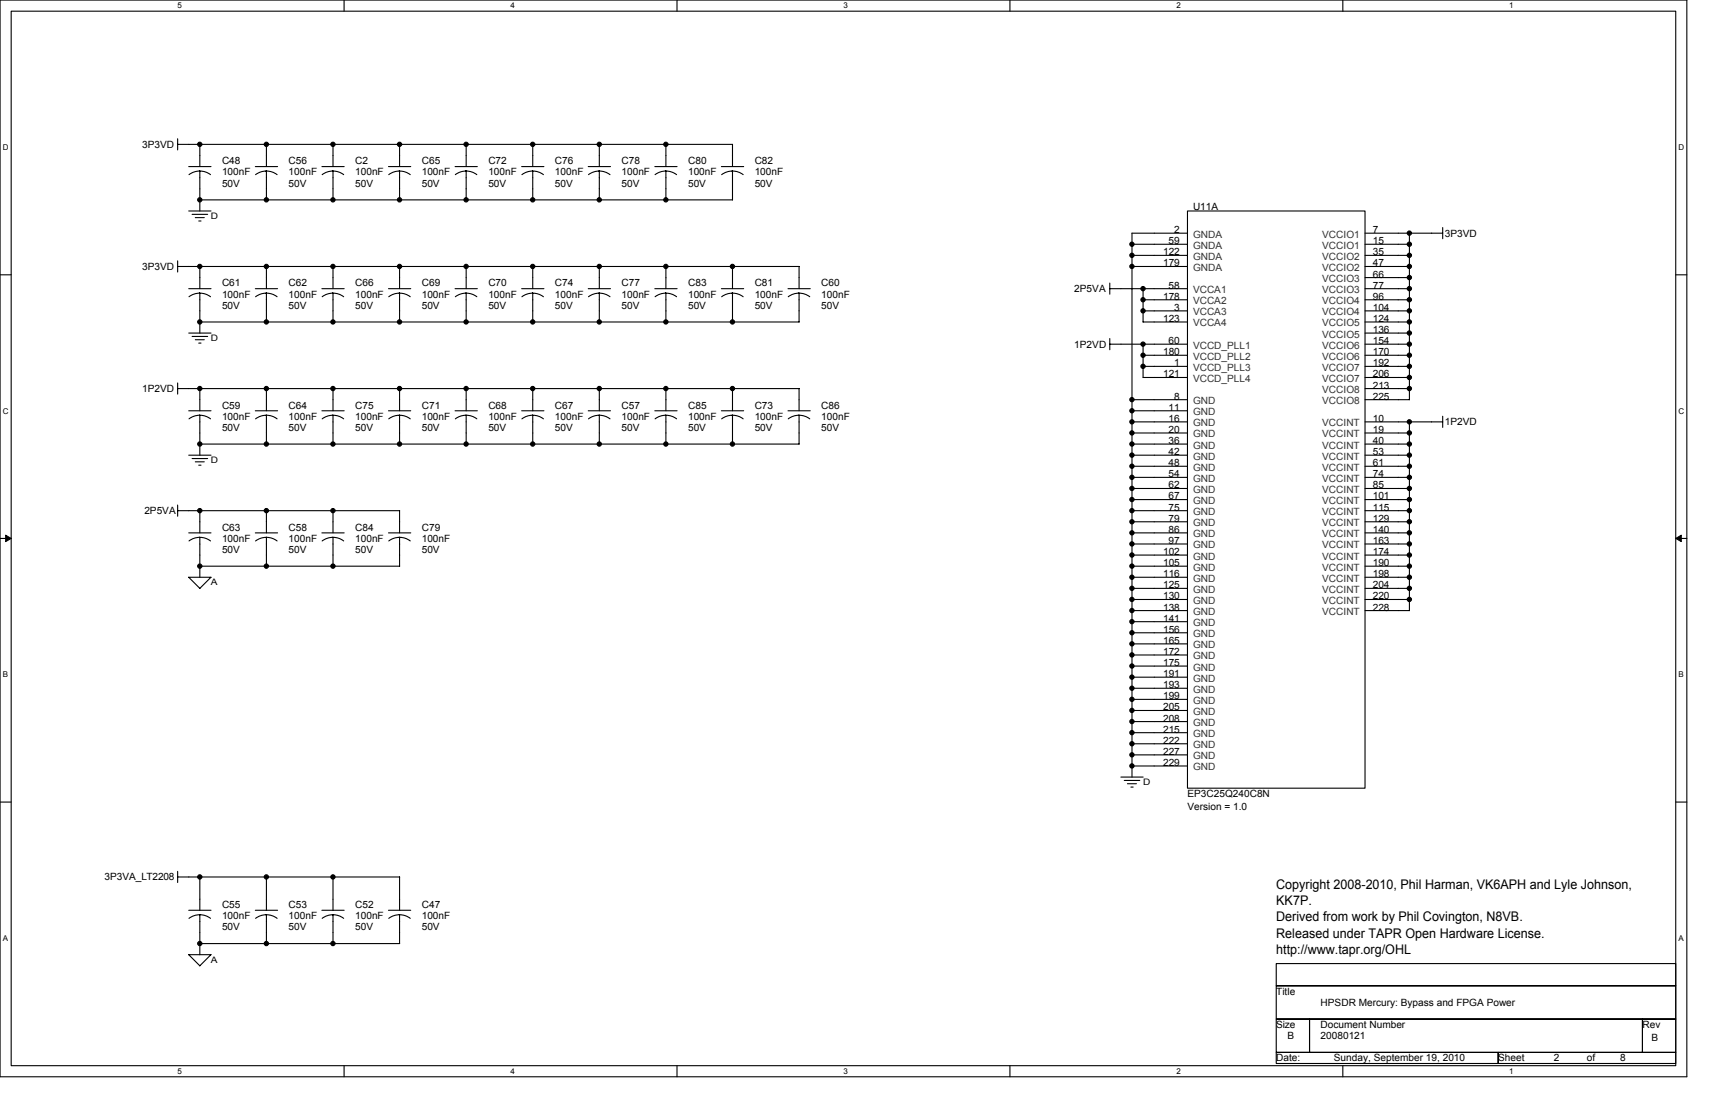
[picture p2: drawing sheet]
<svg xmlns="http://www.w3.org/2000/svg" width="432mm" height="279mm" viewBox="0 0 432 279" stroke-linecap="round" stroke-linejoin="round" font-family="sans-serif">
<path d="M0 0h424.7v271h-424.7zM2.8 2.8h419.1v265.4h-419.1z" fill="none" stroke="#000" stroke-width=".28"/>
<g fill="#fff">
<path d="M44.7 .3h1.1v2.2h-1.1z"/>
<path d="M44.7 268.5h1.1v2.3h-1.1z"/>
</g>
<path d="M86.6 0v2.8M86.6 268.2v2.8" fill="none" stroke="#000" stroke-width=".28"/>
<g fill="#fff">
<path d="M128.5 .3h1.2v2.2h-1.2z"/>
<path d="M128.5 268.5h1.2v2.3h-1.2z"/>
</g>
<path d="M170.5 0v2.8M170.5 268.2v2.8" fill="none" stroke="#000" stroke-width=".28"/>
<g fill="#fff">
<path d="M212.4 .3h1.1v2.2h-1.1z"/>
<path d="M212.4 268.5h1.1v2.3h-1.1z"/>
</g>
<path d="M254.3 0v2.8M254.3 268.2v2.8" fill="none" stroke="#000" stroke-width=".28"/>
<g fill="#fff">
<path d="M296.2 .3h1.1v2.2h-1.1z"/>
<path d="M296.2 268.5h1.1v2.3h-1.1z"/>
</g>
<path d="M338.1 0v2.8M338.1 268.2v2.8" fill="none" stroke="#000" stroke-width=".28"/>
<g fill="#fff">
<path d="M380 .3h1.1v2.2h-1.1z"/>
<path d="M380 268.5h1.1v2.3h-1.1z"/>
<path d="M.7 36h1.5v2.2h-1.5z"/>
<path d="M422.6 36h1.5v2.2h-1.5z"/>
<path d="M.7 102.3h1.5v2.3h-1.5z"/>
<path d="M422.6 102.3h1.5v2.3h-1.5z"/>
</g>
<path d="M0 69.2h2.8M421.9 69.2h2.8" fill="none" stroke="#000" stroke-width=".28"/>
<g fill="#fff">
<path d="M.7 168.7h1.4v2.2h-1.4z"/>
<path d="M422.6 168.7h1.3v2.2h-1.3z"/>
</g>
<path d="M0 135.5h2.8M421.9 135.5h2.8" fill="none" stroke="#000" stroke-width=".28"/>
<path d="M1.4 134.7l1.4 .8-1.4 .8zM421.9 135.5l1.4-.8v1.6z" fill="#000" stroke="#000" stroke-width=".25"/>
<g fill="#fff">
<path d="M.7 235.1h1.4v2.2h-1.4z"/>
<path d="M422.6 235.1h1.4v2.2h-1.4z"/>
</g>
<g fill="none" stroke="#000" stroke-width=".28">
<path d="M44.7 36.3h139.7v5.6M44.7 34.9v2.8M50.3 36.3v5.6M67.1 36.3v5.6M83.8 36.3v5.6M100.6 36.3v5.6M117.4 36.3v5.6M134.1 36.3v5.6M150.9 36.3v5.6M167.7 36.3v5.6M47.5 53.1h5.6M47.5 41.9h5.6"/>
<path d="M47.6 44l1.3-.7 1.4-.2 1.4 .2 1.3 .7M48.4 54h3.9M49.2 54.8h2.2M50 55.6h.6M50.3 43.1v10M64.3 41.9h5.6M64.3 44l1.3-.7 1.5-.2 1.4 .2 1.3 .7M67.1 43.1v7.2M81 41.9h5.7M81.1 44l1.3-.7 1.4-.2 1.5 .2 1.2 .7M83.8 43.1v7.2M97.8 41.9h5.6"/>
<path d="M97.9 44l1.3-.7 1.4-.2 1.4 .2 1.3 .7M100.6 43.1v7.2M114.6 41.9h5.6M114.6 44l1.3-.7 1.4-.2 1.5 .2 1.3 .7M117.4 43.1v7.2M131.3 41.9h5.6M131.4 44l1.3-.7 1.4-.2 1.5 .2 1.2 .7M134.1 43.1v7.2M148.1 41.9h5.6M148.2 44l1.2-.7 1.5-.2 1.4 .2 1.3 .7M150.9 43.1v7.2M164.9 41.9h5.6"/>
<path d="M164.9 44l1.3-.7 1.4-.2 1.5 .2 1.2 .7M167.7 43.1v7.2M181.6 41.9h5.6M181.7 44l1.3-.7 1.4-.2 1.4 .2 1.3 .7M184.4 43.1v7.2h-134.1M299 53.1h44.7v145.3h-44.7zM299 58.7h-14v136.9M343.7 58.7h19.5M354.9 58.7v41.9M363.2 57.3v2.8M44.7 65.7v2.8M44.7 67.1h156.5"/>
<path d="M47.5 72.7h5.6M47.6 74.7l1.3-.7 1.4-.2 1.4 .2 1.3 .7M50.3 67.1v5.6M50.3 73.8v10.1M64.3 72.7h5.6M64.3 74.7l1.3-.7 1.5-.2 1.4 .2 1.3 .7M67.1 67.1v5.6M67.1 73.8v7.2M81 72.7h5.7M81.1 74.7l1.3-.7 1.4-.2 1.5 .2 1.2 .7M83.8 67.1v5.6M83.8 73.8v7.2"/>
<path d="M97.8 72.7h5.6M97.9 74.7l1.3-.7 1.4-.2 1.4 .2 1.3 .7M100.6 67.1v5.6M100.6 73.8v7.2M114.6 72.7h5.6M114.6 74.7l1.3-.7 1.4-.2 1.5 .2 1.3 .7M117.4 67.1v5.6M117.4 73.8v7.2M131.3 72.7h5.6M131.4 74.7l1.3-.7 1.4-.2 1.5 .2 1.2 .7M134.1 67.1v5.6M134.1 73.8v7.2"/>
<path d="M148.1 72.7h5.6M148.2 74.7l1.2-.7 1.5-.2 1.4 .2 1.3 .7M150.9 67.1v5.6M150.9 73.8v7.2M164.9 72.7h5.6M164.9 74.7l1.3-.7 1.4-.2 1.5 .2 1.2 .7M167.7 67.1v5.6M167.7 73.8v7.2M181.6 72.7h5.6M181.7 74.7l1.3-.7 1.4-.2 1.4 .2 1.3 .7M184.4 67.1v5.6M184.4 73.8v7.2"/>
<path d="M198.4 72.7h5.6M198.5 74.7l1.2-.7 1.5-.2 1.4 .2 1.3 .7M201.2 67.1v5.6M201.2 73.8v7.2M279.4 72.7h19.6M279.4 71.2v2.9M285 67.1h14M285 64.3h14M285 61.5h14M287.8 75.5h11.2M287.8 78.3h11.2M287.8 72.6v8.4h11.2"/>
<path d="M343.7 67.1h11.2M343.7 72.7h11.2M343.7 64.3h11.2M343.7 61.5h11.2M343.7 75.5h11.2M343.7 78.3h11.2M343.7 69.9h11.2M44.7 96.4v2.8M44.7 97.8h156.5M47.5 83.8h5.6M48.4 84.7h3.9M49.2 85.5h2.2"/>
<path d="M50 86.4h.6M50.3 81h150.9M50.3 97.8v5.6M67.1 97.8v5.6M83.8 97.8v5.6M100.6 97.8v5.6M117.4 97.8v5.6M134.1 97.8v5.6M150.9 97.8v5.6M167.7 97.8v5.6M184.4 97.8v5.6M201.2 97.8v5.6"/>
<path d="M279.4 85.2v2.8M279.4 86.6h19.6M287.8 89.4h11.2M287.8 92.2h11.2M287.8 86.6v8.4h11.2M343.7 83.8h11.2M343.7 86.6h11.2M343.7 97.8h11.2M343.7 81h11.2M343.7 89.4h11.2M343.7 92.2h11.2M343.7 95h11.2"/>
<path d="M47.5 114.6h5.6M47.5 103.4h5.6M47.6 105.4l1.3-.6 1.4-.3 1.4 .3 1.3 .6M48.4 115.4h3.9M49.2 116.2h2.2M50 117.1h.6M50.3 111.8h150.9M50.3 104.5v10.1M64.3 103.4h5.6M64.3 105.4l1.3-.6 1.5-.3 1.4 .3 1.3 .6M67.1 104.5v7.3M81 103.4h5.7"/>
<path d="M81.1 105.4l1.3-.6 1.4-.3 1.5 .3 1.2 .6M83.8 104.5v7.3M97.8 103.4h5.6M97.9 105.4l1.3-.6 1.4-.3 1.4 .3 1.3 .6M100.6 104.5v7.3M114.6 103.4h5.6M114.6 105.4l1.3-.6 1.4-.3 1.5 .3 1.3 .6M117.4 104.5v7.3M131.3 103.4h5.6M131.4 105.4l1.3-.6 1.4-.3 1.5 .3 1.2 .6M134.1 104.5v7.3M148.1 103.4h5.6"/>
<path d="M148.2 105.4l1.2-.6 1.5-.3 1.4 .3 1.3 .6M150.9 104.5v7.3M164.9 103.4h5.6M164.9 105.4l1.3-.6 1.4-.3 1.5 .3 1.2 .6M167.7 104.5v7.3M181.6 103.4h5.6M181.7 105.4l1.3-.6 1.4-.3 1.4 .3 1.3 .6M184.4 104.5v7.3M198.4 103.4h5.6M198.5 105.4l1.2-.6 1.5-.3 1.4 .3 1.3 .6M201.2 104.5v7.3M285 114.6h14"/>
<path d="M285 106.2h14M285 109h14M285 111.8h14M285 117.4h14M285 100.6h14M285 103.4h14M343.7 114.6h11.2M343.7 106.2h19.5M343.7 109h11.2M343.7 111.8h11.2M343.7 117.4h11.2M343.7 100.6h11.2"/>
<path d="M354.9 106.2v47.5h-11.2M363.2 104.8v2.8M44.7 127.1v2.8M44.7 128.5h55.9M47.5 134.1h5.6M47.6 136.2l1.3-.7 1.4-.2 1.4 .2 1.3 .7M50.3 128.5v5.6M50.3 135.3v10M64.3 134.1h5.6M64.3 136.2l1.3-.7 1.5-.2 1.4 .2 1.3 .7M67.1 128.5v5.6M67.1 135.3v7.2"/>
<path d="M81 134.1h5.7M81.1 136.2l1.3-.7 1.4-.2 1.5 .2 1.2 .7M83.8 128.5v5.6M83.8 135.3v7.2M97.8 134.1h5.6M97.9 136.2l1.3-.7 1.4-.2 1.4 .2 1.3 .7M100.6 128.5v5.6M100.6 135.3v7.2M285 128.5h14M285 120.2h14M285 123h14M285 125.8h14"/>
<path d="M285 131.3h14M285 134.1h14M285 136.9h14M285 139.7h14M343.7 128.5h11.2M343.7 120.2h11.2M343.7 123h11.2M343.7 125.8h11.2M343.7 131.3h11.2M343.7 134.1h11.2M343.7 136.9h11.2M343.7 139.7h11.2"/>
<path d="M47.5 145.3l2.8 2.8 2.8-2.8h-5.6M50.3 142.5h50.3M285 145.3h14M285 142.5h14M285 148.1h14M285 150.9h14M285 153.7h14M285 156.5h14M285 159.3h14M343.7 145.3h11.2M343.7 142.5h11.2M343.7 148.1h11.2"/>
<path d="M343.7 150.9h11.2M285 162.1h14M285 164.9h14M285 167.7h14M285 170.5h14M285 173.2h14M285 176h14M285 178.8h14M282.2 195.6h5.6M283.1 196.4h3.9M283.9 197.3h2.2M284.7 198.1h.6"/>
<path d="M285 181.6h14M285 184.4h14M285 187.2h14M285 190h14M285 192.8h14M0 201.9h2.8M44.7 219.3v2.8M421.9 201.9h2.8M44.7 220.7h55.9M47.5 229.1h5.6M47.6 231.2l1.3-.7 1.4-.2 1.4 .2 1.3 .7M50.3 220.7v8.4"/>
<path d="M50.3 230.3v10M50.3 237.5h50.3M64.3 229.1h5.6M64.3 231.2l1.3-.7 1.5-.2 1.4 .2 1.3 .7M67.1 220.7v8.4M67.1 230.3v7.2M81 229.1h5.7M81.1 231.2l1.3-.7 1.4-.2 1.5 .2 1.2 .7M83.8 220.7v8.4M83.8 230.3v7.2M97.8 229.1h5.6M97.9 231.2l1.3-.7 1.4-.2 1.4 .2 1.3 .7"/>
<path d="M100.6 220.7v8.4M100.6 230.3v7.2M47.5 240.3l2.8 2.8 2.8-2.8h-5.6M321.3 242.5h100.6v5.6h-100.6zM321.3 248.1h100.6v8.4h-100.6zM321.3 256.5h8.4v8.4h-8.4zM329.7 256.5h83.8v8.4h-83.8zM413.5 256.5h8.4v8.4h-8.4zM321.3 264.9h55.9v2.8h-55.9zM377.2 264.9h44.7v2.8h-44.7z"/>
</g>
<g fill="#000" stroke="#000" stroke-width=".28">
<circle cx="50.3" cy="36.3" r=".54"/>
<circle cx="67.1" cy="36.3" r=".54"/>
<circle cx="83.8" cy="36.3" r=".54"/>
<circle cx="100.6" cy="36.3" r=".54"/>
<circle cx="117.4" cy="36.3" r=".54"/>
<circle cx="134.1" cy="36.3" r=".54"/>
<circle cx="150.9" cy="36.3" r=".54"/>
<circle cx="167.6" cy="36.3" r=".54"/>
<circle cx="50.3" cy="50.3" r=".54"/>
<circle cx="67.1" cy="50.3" r=".54"/>
<circle cx="83.8" cy="50.3" r=".54"/>
<circle cx="100.6" cy="50.3" r=".54"/>
<circle cx="117.4" cy="50.3" r=".54"/>
<circle cx="134.1" cy="50.3" r=".54"/>
<circle cx="150.9" cy="50.3" r=".54"/>
<circle cx="167.6" cy="50.3" r=".54"/>
<circle cx="354.8" cy="58.7" r=".54"/>
<circle cx="50.3" cy="67.1" r=".54"/>
<circle cx="67.1" cy="67.1" r=".54"/>
<circle cx="83.8" cy="67.1" r=".54"/>
<circle cx="100.6" cy="67.1" r=".54"/>
<circle cx="117.4" cy="67.1" r=".54"/>
<circle cx="134.1" cy="67.1" r=".54"/>
<circle cx="150.9" cy="67.1" r=".54"/>
<circle cx="167.6" cy="67.1" r=".54"/>
<circle cx="184.4" cy="67.1" r=".54"/>
<circle cx="285" cy="61.5" r=".54"/>
<circle cx="285" cy="64.3" r=".54"/>
<circle cx="285" cy="67.1" r=".54"/>
<circle cx="287.8" cy="78.2" r=".54"/>
<circle cx="287.8" cy="72.7" r=".54"/>
<circle cx="287.8" cy="75.4" r=".54"/>
<circle cx="354.8" cy="78.2" r=".54"/>
<circle cx="354.8" cy="61.5" r=".54"/>
<circle cx="354.8" cy="69.9" r=".54"/>
<circle cx="354.8" cy="64.3" r=".54"/>
<circle cx="354.8" cy="67.1" r=".54"/>
<circle cx="354.8" cy="72.7" r=".54"/>
<circle cx="354.8" cy="75.4" r=".54"/>
<circle cx="50.3" cy="81" r=".54"/>
<circle cx="50.3" cy="97.8" r=".54"/>
<circle cx="67.1" cy="81" r=".54"/>
<circle cx="67.1" cy="97.8" r=".54"/>
<circle cx="83.8" cy="81" r=".54"/>
<circle cx="83.8" cy="97.8" r=".54"/>
<circle cx="100.6" cy="81" r=".54"/>
<circle cx="100.6" cy="97.8" r=".54"/>
<circle cx="117.4" cy="81" r=".54"/>
<circle cx="117.4" cy="97.8" r=".54"/>
<circle cx="134.1" cy="81" r=".54"/>
<circle cx="134.1" cy="97.8" r=".54"/>
<circle cx="150.9" cy="81" r=".54"/>
<circle cx="150.9" cy="97.8" r=".54"/>
<circle cx="167.6" cy="81" r=".54"/>
<circle cx="167.6" cy="97.8" r=".54"/>
<circle cx="184.4" cy="81" r=".54"/>
<circle cx="184.4" cy="97.8" r=".54"/>
<circle cx="287.8" cy="92.2" r=".54"/>
<circle cx="287.8" cy="86.6" r=".54"/>
<circle cx="287.8" cy="89.4" r=".54"/>
<circle cx="354.8" cy="92.2" r=".54"/>
<circle cx="354.8" cy="81" r=".54"/>
<circle cx="354.8" cy="97.8" r=".54"/>
<circle cx="354.8" cy="83.8" r=".54"/>
<circle cx="354.8" cy="86.6" r=".54"/>
<circle cx="354.8" cy="89.4" r=".54"/>
<circle cx="354.8" cy="95" r=".54"/>
<circle cx="50.3" cy="111.8" r=".54"/>
<circle cx="67.1" cy="111.8" r=".54"/>
<circle cx="83.8" cy="111.8" r=".54"/>
<circle cx="100.6" cy="111.8" r=".54"/>
<circle cx="117.4" cy="111.8" r=".54"/>
<circle cx="134.1" cy="111.8" r=".54"/>
<circle cx="150.9" cy="111.8" r=".54"/>
<circle cx="167.6" cy="111.8" r=".54"/>
<circle cx="184.4" cy="111.8" r=".54"/>
<circle cx="285" cy="117.4" r=".54"/>
<circle cx="285" cy="111.8" r=".54"/>
<circle cx="285" cy="106.2" r=".54"/>
<circle cx="285" cy="114.6" r=".54"/>
<circle cx="285" cy="100.6" r=".54"/>
<circle cx="285" cy="109" r=".54"/>
<circle cx="285" cy="103.4" r=".54"/>
<circle cx="354.8" cy="117.4" r=".54"/>
<circle cx="354.8" cy="111.8" r=".54"/>
<circle cx="354.8" cy="109" r=".54"/>
<circle cx="354.8" cy="106.2" r=".54"/>
<circle cx="354.8" cy="114.6" r=".54"/>
<circle cx="50.3" cy="128.5" r=".54"/>
<circle cx="67.1" cy="128.5" r=".54"/>
<circle cx="83.8" cy="128.5" r=".54"/>
<circle cx="285" cy="136.9" r=".54"/>
<circle cx="285" cy="128.5" r=".54"/>
<circle cx="285" cy="131.3" r=".54"/>
<circle cx="285" cy="120.1" r=".54"/>
<circle cx="285" cy="125.7" r=".54"/>
<circle cx="285" cy="139.7" r=".54"/>
<circle cx="285" cy="134.1" r=".54"/>
<circle cx="285" cy="122.9" r=".54"/>
<circle cx="354.8" cy="136.9" r=".54"/>
<circle cx="354.8" cy="139.7" r=".54"/>
<circle cx="354.8" cy="128.5" r=".54"/>
<circle cx="354.8" cy="134.1" r=".54"/>
<circle cx="354.8" cy="131.3" r=".54"/>
<circle cx="354.8" cy="125.7" r=".54"/>
<circle cx="354.8" cy="120.1" r=".54"/>
<circle cx="354.8" cy="122.9" r=".54"/>
<circle cx="50.3" cy="142.5" r=".54"/>
<circle cx="67.1" cy="142.5" r=".54"/>
<circle cx="83.8" cy="142.5" r=".54"/>
<circle cx="285" cy="142.5" r=".54"/>
<circle cx="285" cy="145.3" r=".54"/>
<circle cx="285" cy="153.7" r=".54"/>
<circle cx="285" cy="150.9" r=".54"/>
<circle cx="285" cy="159.3" r=".54"/>
<circle cx="285" cy="156.5" r=".54"/>
<circle cx="285" cy="148.1" r=".54"/>
<circle cx="354.8" cy="142.5" r=".54"/>
<circle cx="354.8" cy="148.1" r=".54"/>
<circle cx="354.8" cy="150.9" r=".54"/>
<circle cx="354.8" cy="145.3" r=".54"/>
<circle cx="285" cy="162.1" r=".54"/>
<circle cx="285" cy="167.6" r=".54"/>
<circle cx="285" cy="178.8" r=".54"/>
<circle cx="285" cy="173.2" r=".54"/>
<circle cx="285" cy="164.9" r=".54"/>
<circle cx="285" cy="176" r=".54"/>
<circle cx="285" cy="170.4" r=".54"/>
<circle cx="285" cy="184.4" r=".54"/>
<circle cx="285" cy="190" r=".54"/>
<circle cx="285" cy="187.2" r=".54"/>
<circle cx="285" cy="181.6" r=".54"/>
<circle cx="285" cy="192.8" r=".54"/>
<circle cx="50.3" cy="237.5" r=".54"/>
<circle cx="50.3" cy="220.7" r=".54"/>
<circle cx="67.1" cy="237.5" r=".54"/>
<circle cx="67.1" cy="220.7" r=".54"/>
<circle cx="83.8" cy="237.5" r=".54"/>
<circle cx="83.8" cy="220.7" r=".54"/>
</g>
<g font-size="3.3">
<text x="321.3" y="223.8">Copyright 2008-2010, Phil Harman, VK6APH and Lyle Johnson,</text>
<text x="321.3" y="227.8">KK7P.</text>
<text x="321.3" y="231.9">Derived from work by Phil Covington, N8VB.</text>
<text x="321.3" y="236">Released under TAPR Open Hardware License.</text>
<text x="321.3" y="240.1">http://www.tapr.org/OHL</text>
</g>
<g font-size="2.5">
<text x="35.8" y="37.2">3P3VD</text>
<text x="55.9" y="41.4">C48</text>
<text x="72.7" y="41.4">C56</text>
<text x="89.4" y="41.4">C2</text>
<text x="106.2" y="41.4">C65</text>
<text x="123" y="41.4">C72</text>
<text x="139.7" y="41.4">C76</text>
<text x="156.5" y="41.4">C78</text>
<text x="173.2" y="41.4">C80</text>
<text x="190" y="41.4">C82</text>
<text x="55.9" y="44.2">100nF</text>
<text x="55.9" y="47">50V</text>
<text x="72.7" y="44.2">100nF</text>
<text x="72.7" y="47">50V</text>
<text x="89.4" y="44.2">100nF</text>
<text x="89.4" y="47">50V</text>
<text x="106.2" y="44.2">100nF</text>
<text x="106.2" y="47">50V</text>
<text x="123" y="44.2">100nF</text>
<text x="123" y="47">50V</text>
<text x="139.7" y="44.2">100nF</text>
<text x="139.7" y="47">50V</text>
<text x="156.5" y="44.2">100nF</text>
<text x="156.5" y="47">50V</text>
<text x="173.2" y="44.2">100nF</text>
<text x="173.2" y="47">50V</text>
<text x="190" y="44.2">100nF</text>
<text x="190" y="47">50V</text>
<text x="300.4" y="52.8">U11A</text>
<text x="295.6" y="58.7">2</text>
<text x="345.6" y="58.7">7</text>
<text x="363.8" y="59.5">3P3VD</text>
<text x="292.8" y="64.3">122</text>
<text x="294.2" y="61.5">59</text>
<text x="345.6" y="64.3">35</text>
<text x="345.6" y="61.5">15</text>
<text x="35.8" y="67.9">3P3VD</text>
<text x="292.8" y="67.1">179</text>
<text x="345.6" y="69.8">66</text>
<text x="345.6" y="67.1">47</text>
<text x="55.9" y="72.1">C61</text>
<text x="55.9" y="74.9">100nF</text>
<text x="55.9" y="77.7">50V</text>
<text x="72.7" y="72.1">C62</text>
<text x="72.7" y="74.9">100nF</text>
<text x="72.7" y="77.7">50V</text>
<text x="89.4" y="72.1">C66</text>
<text x="89.4" y="74.9">100nF</text>
<text x="89.4" y="77.7">50V</text>
<text x="106.2" y="72.1">C69</text>
<text x="106.2" y="74.9">100nF</text>
<text x="106.2" y="77.7">50V</text>
<text x="123" y="72.1">C70</text>
<text x="123" y="74.9">100nF</text>
<text x="123" y="77.7">50V</text>
<text x="139.7" y="72.1">C74</text>
<text x="139.7" y="74.9">100nF</text>
<text x="139.7" y="77.7">50V</text>
<text x="156.5" y="72.1">C77</text>
<text x="156.5" y="74.9">100nF</text>
<text x="156.5" y="77.7">50V</text>
<text x="173.2" y="72.1">C83</text>
<text x="173.2" y="74.9">100nF</text>
<text x="173.2" y="77.7">50V</text>
<text x="190" y="72.1">C81</text>
<text x="190" y="74.9">100nF</text>
<text x="190" y="77.7">50V</text>
<text x="206.8" y="72.1">C60</text>
<text x="206.8" y="74.9">100nF</text>
<text x="206.8" y="77.7">50V</text>
<text x="270.5" y="73.5">2P5VA</text>
<text x="292.8" y="75.4">178</text>
<text x="294.2" y="72.6">58</text>
<text x="345.6" y="75.4">96</text>
<text x="345.6" y="72.6">77</text>
<text x="292.8" y="81">123</text>
<text x="295.6" y="78.2">3</text>
<text x="345.6" y="81">124</text>
<text x="345.6" y="83.8">136</text>
<text x="345.6" y="78.2">104</text>
<text x="270.5" y="87.5">1P2VD</text>
<text x="292.8" y="89.4">180</text>
<text x="294.2" y="86.6">60</text>
<text x="345.6" y="89.4">170</text>
<text x="345.6" y="86.6">154</text>
<text x="292.8" y="95">121</text>
<text x="295.6" y="92.2">1</text>
<text x="345.6" y="92.2">192</text>
<text x="345.6" y="95">206</text>
<text x="35.8" y="98.7">1P2VD</text>
<text x="295.6" y="100.6">8</text>
<text x="345.6" y="100.6">225</text>
<text x="345.6" y="97.8">213</text>
<text x="55.9" y="102.8">C59</text>
<text x="55.9" y="105.6">100nF</text>
<text x="72.7" y="102.8">C64</text>
<text x="72.7" y="105.6">100nF</text>
<text x="89.4" y="102.8">C75</text>
<text x="89.4" y="105.6">100nF</text>
<text x="106.2" y="102.8">C71</text>
<text x="106.2" y="105.6">100nF</text>
<text x="123" y="102.8">C68</text>
<text x="123" y="105.6">100nF</text>
<text x="139.7" y="102.8">C67</text>
<text x="139.7" y="105.6">100nF</text>
<text x="156.5" y="102.8">C57</text>
<text x="156.5" y="105.6">100nF</text>
<text x="173.2" y="102.8">C85</text>
<text x="173.2" y="105.6">100nF</text>
<text x="190" y="102.8">C73</text>
<text x="190" y="105.6">100nF</text>
<text x="206.8" y="102.8">C86</text>
<text x="206.8" y="105.6">100nF</text>
<text x="294.2" y="103.4">11</text>
<text x="294.2" y="106.2">16</text>
<text x="345.6" y="106.2">10</text>
<text x="363.8" y="107">1P2VD</text>
<text x="55.9" y="108.4">50V</text>
<text x="72.7" y="108.4">50V</text>
<text x="89.4" y="108.4">50V</text>
<text x="106.2" y="108.4">50V</text>
<text x="123" y="108.4">50V</text>
<text x="139.7" y="108.4">50V</text>
<text x="156.5" y="108.4">50V</text>
<text x="173.2" y="108.4">50V</text>
<text x="190" y="108.4">50V</text>
<text x="206.8" y="108.4">50V</text>
<text x="294.2" y="109">20</text>
<text x="294.2" y="111.8">36</text>
<text x="345.6" y="109">19</text>
<text x="345.6" y="111.8">40</text>
<text x="294.2" y="114.6">42</text>
<text x="294.2" y="117.3">48</text>
<text x="345.6" y="114.6">53</text>
<text x="345.6" y="117.3">61</text>
<text x="294.2" y="120.1">54</text>
<text x="294.2" y="122.9">62</text>
<text x="294.2" y="125.7">67</text>
<text x="345.6" y="120.1">74</text>
<text x="345.6" y="122.9">85</text>
<text x="345.6" y="125.7">101</text>
<text x="36.3" y="129.4">2P5VA</text>
<text x="294.2" y="128.5">75</text>
<text x="294.2" y="131.3">79</text>
<text x="345.6" y="128.5">115</text>
<text x="345.6" y="131.3">129</text>
<text x="55.9" y="133.6">C63</text>
<text x="55.9" y="136.4">100nF</text>
<text x="72.7" y="133.6">C58</text>
<text x="72.7" y="136.4">100nF</text>
<text x="89.4" y="133.6">C84</text>
<text x="89.4" y="136.4">100nF</text>
<text x="106.2" y="133.6">C79</text>
<text x="106.2" y="136.4">100nF</text>
<text x="294.2" y="134.1">86</text>
<text x="294.2" y="136.9">97</text>
<text x="345.6" y="134.1">140</text>
<text x="345.6" y="136.9">163</text>
<text x="55.9" y="139.2">50V</text>
<text x="72.7" y="139.2">50V</text>
<text x="89.4" y="139.2">50V</text>
<text x="106.2" y="139.2">50V</text>
<text x="292.8" y="139.7">102</text>
<text x="292.8" y="142.5">105</text>
<text x="345.6" y="139.7">174</text>
<text x="345.6" y="142.5">190</text>
<text x="292.8" y="145.3">116</text>
<text x="292.8" y="148.1">125</text>
<text x="345.6" y="145.3">198</text>
<text x="345.6" y="148.1">204</text>
<text x="292.8" y="150.9">130</text>
<text x="292.8" y="153.7">138</text>
<text x="345.6" y="150.9">220</text>
<text x="345.6" y="153.7">228</text>
<text x="292.8" y="156.5">141</text>
<text x="292.8" y="159.3">156</text>
<text x="292.8" y="162.1">165</text>
<text x="292.8" y="164.8">172</text>
<text x="292.8" y="167.6">175</text>
<text x="292.8" y="170.4">191</text>
<text x="292.8" y="173.2">193</text>
<text x="292.8" y="176">199</text>
<text x="292.8" y="178.8">205</text>
<text x="292.8" y="181.6">208</text>
<text x="292.8" y="184.4">215</text>
<text x="292.8" y="187.2">222</text>
<text x="292.8" y="190">227</text>
<text x="292.8" y="192.8">229</text>
<text x="299" y="204">Version = 1.0</text>
<text x="299" y="200.6">EP3C25Q240C8N</text>
<text x="26.3" y="221.6">3P3VA_LT2208</text>
<text x="55.9" y="228.6">C55</text>
<text x="55.9" y="231.4">100nF</text>
<text x="72.7" y="228.6">C53</text>
<text x="72.7" y="231.4">100nF</text>
<text x="89.4" y="228.6">C52</text>
<text x="89.4" y="231.4">100nF</text>
<text x="106.2" y="228.6">C47</text>
<text x="106.2" y="231.4">100nF</text>
<text x="55.9" y="234.2">50V</text>
<text x="72.7" y="234.2">50V</text>
<text x="89.4" y="234.2">50V</text>
<text x="106.2" y="234.2">50V</text>
<text x="321.3" y="250.4">Title</text>
<text x="332.5" y="253.2">HPSDR Mercury: Bypass and FPGA Power</text>
<text x="321.3" y="258.8">Size</text>
<text x="324.1" y="261.6">B</text>
<text x="332.5" y="258.8">Document Number</text>
<text x="332.5" y="261.6">20080121</text>
<text x="413.5" y="258.8">Rev</text>
<text x="415.8" y="262.1">B</text>
<text x="321.3" y="267.1">Date:</text>
<text x="335.9" y="267.1">Sunday, September 19, 2010</text>
<text x="377.2" y="267.1">Sheet</text>
<text x="391.2" y="267.1">2</text>
<text x="399.6" y="267.1">of</text>
<text x="407.9" y="267.1">8</text>
</g>
<g font-size="2.5" fill="#333">
<text x="300.4" y="59.8">GNDA</text>
<text x="332.9" y="59.8">VCCIO1</text>
<text x="300.4" y="65.4">GNDA</text>
<text x="300.4" y="62.6">GNDA</text>
<text x="332.9" y="65.4">VCCIO2</text>
<text x="332.9" y="62.6">VCCIO1</text>
<text x="300.4" y="68.2">GNDA</text>
<text x="332.9" y="71">VCCIO3</text>
<text x="332.9" y="68.2">VCCIO2</text>
<text x="300.4" y="73.8">VCCA1</text>
<text x="300.4" y="76.6">VCCA2</text>
<text x="332.9" y="76.6">VCCIO4</text>
<text x="332.9" y="73.8">VCCIO3</text>
<text x="300.4" y="79.4">VCCA3</text>
<text x="300.4" y="82.2">VCCA4</text>
<text x="332.9" y="82.2">VCCIO5</text>
<text x="332.9" y="79.4">VCCIO4</text>
<text x="300.4" y="87.8">VCCD_PLL1</text>
<text x="332.9" y="87.8">VCCIO6</text>
<text x="332.9" y="85">VCCIO5</text>
<text x="300.4" y="90.6">VCCD_PLL2</text>
<text x="300.4" y="93.3">VCCD_PLL3</text>
<text x="332.9" y="93.3">VCCIO7</text>
<text x="332.9" y="90.5">VCCIO6</text>
<text x="300.4" y="96.1">VCCD_PLL4</text>
<text x="300.4" y="101.7">GND</text>
<text x="332.9" y="101.7">VCCIO8</text>
<text x="332.9" y="98.9">VCCIO8</text>
<text x="332.9" y="96.1">VCCIO7</text>
<text x="300.4" y="104.5">GND</text>
<text x="300.4" y="107.3">GND</text>
<text x="332.9" y="107.3">VCCINT</text>
<text x="300.4" y="110.1">GND</text>
<text x="300.4" y="112.9">GND</text>
<text x="332.9" y="110.1">VCCINT</text>
<text x="332.9" y="112.9">VCCINT</text>
<text x="300.4" y="115.7">GND</text>
<text x="300.4" y="118.5">GND</text>
<text x="332.9" y="115.7">VCCINT</text>
<text x="332.9" y="118.5">VCCINT</text>
<text x="300.4" y="121.3">GND</text>
<text x="300.4" y="124.1">GND</text>
<text x="332.9" y="121.3">VCCINT</text>
<text x="332.9" y="124.1">VCCINT</text>
<text x="300.4" y="126.9">GND</text>
<text x="300.4" y="129.7">GND</text>
<text x="332.9" y="126.9">VCCINT</text>
<text x="332.9" y="129.7">VCCINT</text>
<text x="300.4" y="132.5">GND</text>
<text x="300.4" y="135.3">GND</text>
<text x="332.9" y="132.5">VCCINT</text>
<text x="332.9" y="135.3">VCCINT</text>
<text x="300.4" y="138">GND</text>
<text x="300.4" y="140.8">GND</text>
<text x="300.4" y="143.6">GND</text>
<text x="332.9" y="138">VCCINT</text>
<text x="332.9" y="140.8">VCCINT</text>
<text x="332.9" y="143.6">VCCINT</text>
<text x="300.4" y="146.4">GND</text>
<text x="300.4" y="149.2">GND</text>
<text x="332.9" y="146.4">VCCINT</text>
<text x="332.9" y="149.2">VCCINT</text>
<text x="300.4" y="152">GND</text>
<text x="300.4" y="154.8">GND</text>
<text x="332.9" y="152">VCCINT</text>
<text x="332.9" y="154.8">VCCINT</text>
<text x="300.4" y="157.6">GND</text>
<text x="300.4" y="160.4">GND</text>
<text x="300.4" y="163.2">GND</text>
<text x="300.4" y="166">GND</text>
<text x="300.4" y="168.8">GND</text>
<text x="300.4" y="171.6">GND</text>
<text x="300.4" y="174.4">GND</text>
<text x="300.4" y="177.2">GND</text>
<text x="300.4" y="180">GND</text>
<text x="300.4" y="182.7">GND</text>
<text x="300.4" y="185.5">GND</text>
<text x="300.4" y="188.3">GND</text>
<text x="300.4" y="191.1">GND</text>
<text x="300.4" y="193.9">GND</text>
</g>
<g font-size="2.2">
<text x="53.1" y="55.1">D</text>
<text x="53.1" y="85.9">D</text>
<text x="53.1" y="116.6">D</text>
<text x="53.1" y="147.3">A</text>
<text x="287.8" y="197.6">D</text>
<text x="53.1" y="242.3">A</text>
</g>
<g font-size="2">
<text x="44.7" y="2.1">5</text>
<text x="128.5" y="2.1">4</text>
<text x="212.4" y="2.1">3</text>
<text x="296.2" y="2.1">2</text>
<text x="380" y="2.1">1</text>
<text x=".7" y="37.8">D</text>
<text x="422.6" y="37.8">D</text>
<text x=".7" y="104.1">C</text>
<text x="422.6" y="104.1">C</text>
<text x=".7" y="170.5">B</text>
<text x="422.6" y="170.5">B</text>
<text x=".7" y="236.9">A</text>
<text x="422.6" y="236.9">A</text>
<text x="44.7" y="270.3">5</text>
<text x="128.5" y="270.3">4</text>
<text x="212.4" y="270.3">3</text>
<text x="296.2" y="270.3">2</text>
<text x="380" y="270.3">1</text>
</g>
</svg>
